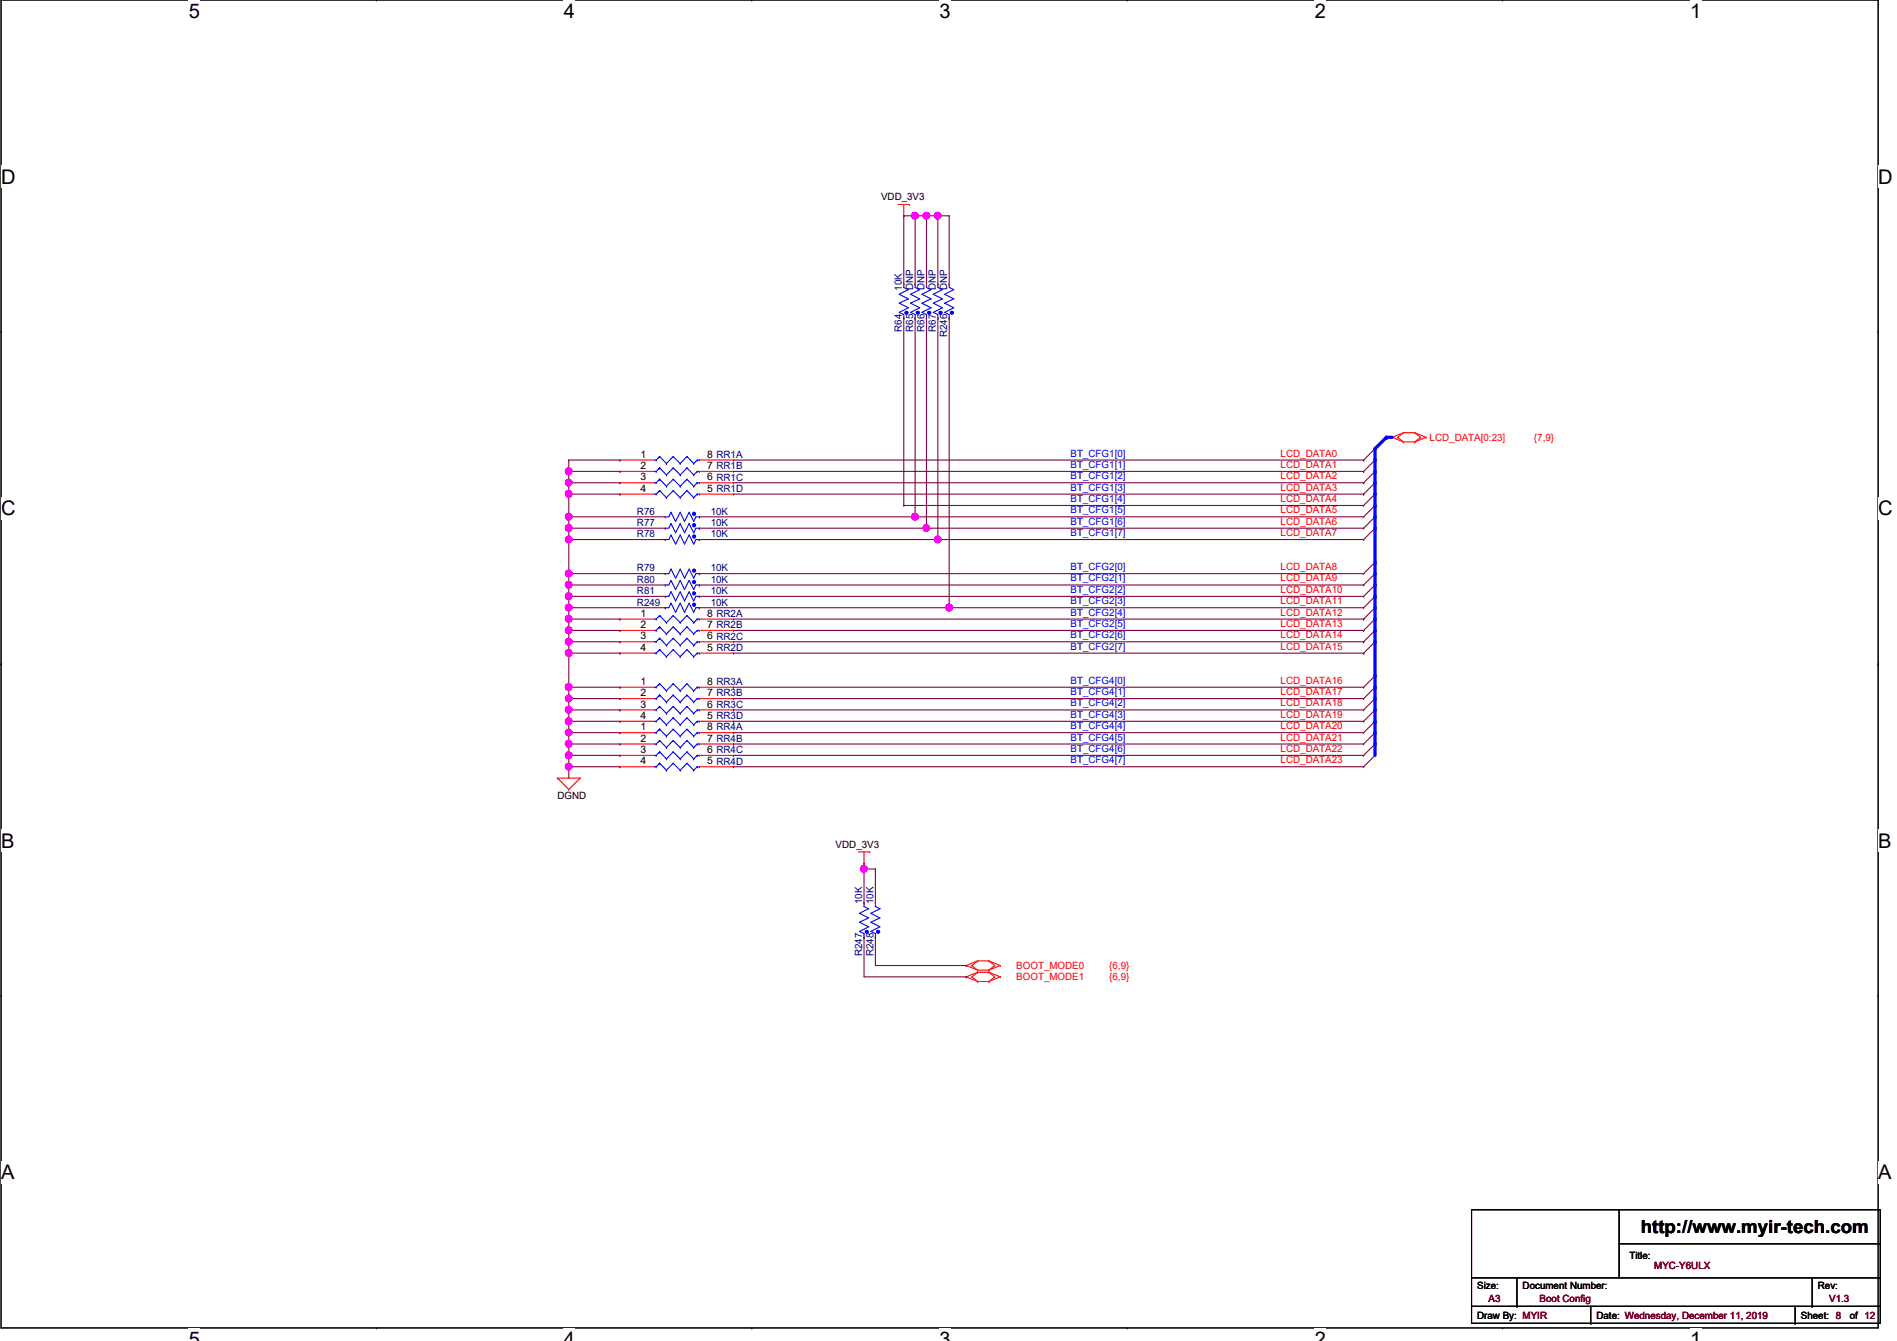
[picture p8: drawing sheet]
<svg xmlns="http://www.w3.org/2000/svg" width="297mm" height="210mm" viewBox="0 0 297 210" stroke-linecap="round" stroke-linejoin="round" font-family="sans-serif">
<path d="M.2 0h293.9v207.9h-293.9z" fill="none" stroke="#000" stroke-width=".17"/>
<g fill="#fff">
<path d="M29.5 0h1.8v3.5h-1.8z"/>
<path d="M29.5 207.9h1.8v2h-1.8z"/>
</g>
<path d="M58.9 0h.1M58.9 207.9h.1" fill="none" stroke="#000" stroke-width=".17"/>
<g fill="#fff">
<path d="M88.3 0h1.7v3.5h-1.7z"/>
<path d="M88.3 207.9h1.7v2h-1.7z"/>
</g>
<path d="M117.7 0h.1M117.7 207.9h.1" fill="none" stroke="#000" stroke-width=".17"/>
<g fill="#fff">
<path d="M147.1 0h1.7v3.5h-1.7z"/>
<path d="M147.1 207.9h1.7v2h-1.7z"/>
</g>
<path d="M176.5 0h.1M176.5 207.9h.1" fill="none" stroke="#000" stroke-width=".17"/>
<g fill="#fff">
<path d="M205.9 0h1.7v3.5h-1.7z"/>
<path d="M205.9 207.9h1.7v2h-1.7z"/>
</g>
<path d="M235.3 0h.1M235.3 207.9h.1" fill="none" stroke="#000" stroke-width=".17"/>
<g fill="#fff">
<path d="M264.7 0h1.7v3.5h-1.7z"/>
<path d="M264.7 207.9h1.7v2h-1.7z"/>
<path d="M.2 26h2.2v3.4h-2.2z"/>
<path d="M294.1 26h2.2v3.4h-2.2z"/>
<path d="M.2 77.9h2.2v3.5h-2.2z"/>
<path d="M294.1 77.9h2.2v3.5h-2.2z"/>
</g>
<path d="M.2 51.9h.1M294.1 51.9h.1" fill="none" stroke="#000" stroke-width=".17"/>
<g fill="#fff">
<path d="M.2 129.9h2v3.4h-2z"/>
<path d="M294.1 129.9h2.1v3.4h-2.1z"/>
</g>
<path d="M.2 103.9h.1M294.1 103.9h.1" fill="none" stroke="#000" stroke-width=".17"/>
<path d="M.2 103.9h.1M294.1 103.9h.1" fill="none" stroke="#000" stroke-width=".16"/>
<g fill="#fff">
<path d="M.2 181.8h2v3.5h-2z"/>
<path d="M294.1 181.8h2.1v3.5h-2.1z"/>
</g>
<g fill="none" stroke="#000" stroke-width=".17">
<path d="M.2 155.9h.1M294.1 155.9h.1M230.4 189.4h64v17.7h-64zM253.5 189.4h.1M253.5 189.4v10.6M253.5 194.7h40.9M294.4 194.7h.1M230.4 204.5h.1M230.4 204.5h64M230.4 200h64M237.5 204.5h.1M237.5 200v4.5"/>
<path d="M249.1 207.1h.1M249.1 204.5v2.6M281.1 207.1h.1M281.1 204.5v2.6M283.8 204.5h.1M283.8 200v4.5M294.4 200h.1"/>
</g>
<g fill="none" stroke="#f00" stroke-width=".17">
<path d="M140.6 32h1.8M141.5 33.8h.1M141.5 32v1.8M142.4 32h.1M97.1 72h.1M97.1 75.6h.1M97.1 72h5.3M97.1 75.6h5.3M109.5 72h5.3M109.5 75.6h5.3M114.8 72h.1M114.8 75.6h.1"/>
<path d="M218 68.5h.1M218 68.5l1.7 .7M218.9 68.5h.1M218.9 68.5l.8 .7M219.7 67.7h.1M219.7 69.2h.1M219.7 69.2h1.8M219.7 67.7h1.8M219.7 67.7l-1.7 .8M219.7 67.7l-.8 .8M221.5 69.2h.1M221.5 67.7h.1"/>
<path d="M221.5 67.7l1.8 .8M221.5 67.7l.9 .8M222.4 68.5h.1M222.4 68.5l-.9 .7M223.3 68.5h.1M223.3 68.5l-1.8 .7M97.1 96.9h.1M97.1 96.9h5.3M109.5 96.9h5.3M114.8 96.9h.1M97.1 102.2h.1M97.1 112.9h.1"/>
<path d="M97.1 102.2h5.3M97.1 112.9h5.3M109.5 102.2h5.3M109.5 112.9h5.3M114.8 102.2h.1M114.8 112.9h.1M87.3 121.8h.1M87.3 121.8h3.5M87.3 121.8l1.8 1.8M89.1 123.6h.1M90.8 121.8h.1M90.8 121.8l-1.7 1.8"/>
<path d="M134.4 133.3h1.8M135.3 135.1h.1M135.3 133.3v1.8M136.2 133.3h.1M151.3 152.9h.1M151.3 151.1h.1M151.3 152.9l1.8 .7M151.3 151.1l1.8 .7M152.2 152.9h.1M152.2 151.1h.1M152.2 152.9l.9 .7M152.2 151.1l.9 .7"/>
<path d="M153.1 152.2h.1M153.1 153.6h.1M153.1 150.4h.1M153.1 151.8h.1M153.1 153.6h1.8M153.1 152.2h1.8M153.1 152.2l-1.8 .7M153.1 152.2l-.9 .7M153.1 151.8h1.8M153.1 150.4h1.8M153.1 150.4l-1.8 .7M153.1 150.4l-.9 .7"/>
<path d="M154.9 153.6h.1M154.9 152.2h.1M154.9 151.8h.1M154.9 150.4h.1M154.9 152.2l1.7 .7M154.9 152.2l.8 .7M154.9 150.4l1.7 .7M154.9 150.4l.8 .7M155.7 152.9h.1M155.7 151.1h.1M155.7 152.9l-.8 .7M155.7 151.1l-.8 .7"/>
<path d="M156.6 152.9h.1M156.6 151.1h.1M156.6 152.9l-1.7 .7M156.6 151.1l-1.7 .7"/>
</g>
<g fill="none" stroke="#7f003f" stroke-width=".17">
<path d="M213.5 72h.1M213.5 73.8h.1M213.5 75.6h.1M213.5 77.3h.1M213.5 79.1h.1M215.3 70.2l-1.8 1.8M215.3 72l-1.8 1.8M215.3 73.8l-1.8 1.8M215.3 75.6l-1.8 1.7M215.3 77.3l-1.8 1.8M215.3 79.1l-1.8 1.8M213.5 80.9h.1"/>
<path d="M213.5 82.7h.1M213.5 84.5h.1M213.5 89.8h.1M213.5 91.6h.1M213.5 93.3h.1M213.5 95.1h.1M213.5 96.9h.1M213.5 98.7h.1M215.3 80.9l-1.8 1.8M215.3 82.7l-1.8 1.8M215.3 88l-1.8 1.8M215.3 89.8l-1.8 1.8"/>
<path d="M215.3 91.6l-1.8 1.7M215.3 93.3l-1.8 1.8M215.3 95.1l-1.8 1.8M215.3 96.9l-1.8 1.8M215.3 98.7l-1.8 1.8M213.5 100.5h.1M213.5 102.2h.1M213.5 107.6h.1M213.5 109.3h.1M213.5 111.1h.1M213.5 112.9h.1M213.5 114.7h.1"/>
<path d="M213.5 116.5h.1M213.5 118.2h.1M215.3 100.5l-1.8 1.7M215.3 105.8l-1.8 1.8M215.3 107.6l-1.8 1.7M215.3 109.3l-1.8 1.8M215.3 111.1l-1.8 1.8M215.3 112.9l-1.8 1.8M215.3 114.7l-1.8 1.8M215.3 116.5l-1.8 1.7M215.3 118.2l-1.8 1.8M213.5 120h.1"/>
</g>
<g fill="none" stroke="#00f" stroke-width=".17">
<path d="M141.5 44.4h.1M141.5 49.8h.1M141.5 44.4v.6l.7 .3-1.4 .8 1.4 .7-1.4 .7 1.4 .7-1.4 .7 .7 .3v.6M102.4 72h.3M102.4 75.6h.3M102.7 72h.1M102.7 75.6h.1M103.3 71.5h.1M103.3 75h.1M103.3 71.5l-.2 .2M103.3 71.5l-.6 .5M103.3 71.5l1 1.1"/>
<path d="M103.3 75l-.2 .2M103.3 75l-.6 .6M103.3 75l1 1.1M104.3 72.6h.1M104.3 76.1h.1M105.4 71.5h.1M105.4 75h.1M105.4 71.5l-1.1 1.1M105.4 71.5l1.1 1.1M105.4 75l-1.1 1.1M105.4 75l1.1 1.1M106.5 72.6h.1"/>
<path d="M106.5 76.1h.1M107.6 71.5h.1M107.6 75h.1M107.6 71.5l-1.1 1.1M107.6 71.5l1 1.1M107.6 75l-1.1 1.1M107.6 75l1 1.1M108.6 72.6h.1M108.6 76.1h.1M109.2 72h.1M109.2 75.6h.1M109.2 72h.3"/>
<path d="M109.2 72l-.6 .6M109.2 75.6h.3M109.2 75.6l-.6 .5M109.5 72h.1M109.5 75.6h.1M102.4 96.9h.3M102.7 96.9h.1M103.3 96.4h.1M103.3 96.4l-.2 .2M103.3 96.4l-.6 .5M103.3 96.4l1 1.1M104.3 97.5h.1"/>
<path d="M105.4 96.4h.1M105.4 96.4l-1.1 1.1M105.4 96.4l1.1 1.1M106.5 97.5h.1M107.6 96.4h.1M107.6 96.4l-1.1 1.1M107.6 96.4l1 1.1M108.6 97.5h.1M109.2 96.9h.1M109.2 96.9h.3M109.2 96.9l-.6 .6M109.5 96.9h.1"/>
<path d="M102.4 102.2h.3M102.4 112.9h.3M102.7 102.2h.1M102.7 112.9h.1M103.3 101.7h.1M103.3 112.4h.1M103.3 101.7l-.2 .2M103.3 101.7l-.6 .5M103.3 101.7l1 1.1M103.3 112.4l-.2 .2M103.3 112.4l-.6 .5M103.3 112.4l1 1.1"/>
<path d="M104.3 102.8h.1M104.3 113.5h.1M105.4 101.7h.1M105.4 112.4h.1M105.4 101.7l-1.1 1.1M105.4 101.7l1.1 1.1M105.4 112.4l-1.1 1.1M105.4 112.4l1.1 1.1M106.5 102.8h.1M106.5 113.5h.1M107.6 101.7h.1M107.6 112.4h.1"/>
<path d="M107.6 101.7l-1.1 1.1M107.6 101.7l1 1.1M107.6 112.4l-1.1 1.1M107.6 112.4l1 1.1M108.6 102.8h.1M108.6 113.5h.1M109.2 102.2h.1M109.2 112.9h.1M109.2 102.2h.3M109.2 102.2l-.6 .6M109.2 112.9h.3M109.2 112.9l-.6 .6"/>
<path d="M109.5 102.2h.1M109.5 112.9h.1"/>
</g>
<circle cx="141.9" cy="48.9" r=".25" fill="#00f"/>
<g fill="none" stroke="#00f" stroke-width=".17">
<path d="M104.2 84.5h.1M104.2 84.5h.5l.4-.8 .7 1.5 .7-1.5 .7 1.5 .7-1.5 .7 1.5 .4-.7h.5M109.5 84.5h.1"/>
<circle cx="141.9" cy="48.9" r=".25"/>
</g>
<path d="M141.5 49.8h.1M141.5 44.4h.1" fill="none" stroke="#f00" stroke-width=".17"/>
<path d="M108.5 83.8l.2-.1 .2 .1-.1 .4h-.1h-.2z" fill-rule="evenodd" fill="#00f"/>
<path d="M104.2 91.6h.1M104.2 91.6h.5l.4-.8 .7 1.5 .7-1.5 .7 1.5 .7-1.5 .7 1.5 .4-.7h.5M108.5 83.8l.2-.1 .2 .1-.1 .4h-.1h-.2zM109.5 91.6h.1" fill="none" stroke="#00f" stroke-width=".17"/>
<path d="M104.2 84.5h.1M109.5 84.5h.1" fill="none" stroke="#f00" stroke-width=".17"/>
<path d="M108.5 90.9l.2-.1 .2 .2-.1 .3-.1 .1-.2-.1z" fill-rule="evenodd" fill="#00f"/>
<path d="M143.3 44.4h.1M143.3 49.8h.1M143.3 44.4v.6l.7 .3-1.4 .8 1.4 .7-1.4 .7 1.4 .7-1.4 .7 .7 .3v.6M108.5 90.9l.2-.1 .2 .2-.1 .3-.1 .1-.2-.1z" fill="none" stroke="#00f" stroke-width=".17"/>
<path d="M104.2 91.6h.1M109.5 91.6h.1" fill="none" stroke="#f00" stroke-width=".17"/>
<circle cx="143.7" cy="48.9" r=".25" fill="#00f"/>
<g fill="none" stroke="#00f" stroke-width=".17">
<path d="M104.2 80.9h.1M104.2 80.9h.5l.4-.7 .7 1.4 .7-1.4 .7 1.4 .7-1.4 .7 1.4 .4-.7h.5M109.5 80.9h.1"/>
<circle cx="143.7" cy="48.9" r=".25"/>
</g>
<path d="M143.3 49.8h.1M143.3 44.4h.1" fill="none" stroke="#f00" stroke-width=".17"/>
<path d="M108.5 80.2h.2l.2 .1-.1 .3-.1 .1-.2-.1z" fill-rule="evenodd" fill="#00f"/>
<g fill="none" stroke="#00f" stroke-width=".17">
<path d="M104.2 95.1h.1M104.2 95.1h.5l.4-.7 .7 1.4 .7-1.4 .7 1.4 .7-1.4 .7 1.4 .4-.7h.5M108.5 80.2h.2l.2 .1-.1 .3-.1 .1-.2-.1zM109.5 95.1h.1M102.4 114.7h.3M102.7 114.7h.1M103.3 114.1h.1M103.3 114.1l-.2 .2M103.3 114.1l-.6 .6M103.3 114.1l1 1.1M104.3 115.2h.1M105.4 114.1h.1"/>
<path d="M105.4 114.1l-1.1 1.1M105.4 114.1l1.1 1.1M106.5 115.2h.1M107.6 114.1h.1M107.6 114.1l-1.1 1.1M107.6 114.1l1 1.1M108.6 115.2h.1M109.2 114.7h.1M109.2 114.7h.3M109.2 114.7l-.6 .5M109.5 114.7h.1"/>
</g>
<path d="M104.2 80.9h.1M109.5 80.9h.1M97.1 114.7h.1M97.1 114.7h5.3M109.5 114.7h5.3M114.8 114.7h.1" fill="none" stroke="#f00" stroke-width=".17"/>
<path d="M108.5 94.5l.2-.1 .2 .1-.1 .3-.1 .1-.2-.1z" fill-rule="evenodd" fill="#00f"/>
<g fill="none" stroke="#00f" stroke-width=".17">
<path d="M148.6 44.4h.1M148.6 49.8h.1M148.6 44.4v.6l.7 .3-1.4 .8 1.4 .7-1.4 .7 1.4 .7-1.4 .7 .7 .3v.6M102.4 73.8h.3M102.7 73.8h.1M103.3 73.2h.1M103.3 73.2l-.2 .2M103.3 73.2l-.6 .6M103.3 73.2l1 1.1M104.3 74.3h.1M105.4 73.2h.1M105.4 73.2l-1.1 1.1"/>
<path d="M105.4 73.2l1.1 1.1M106.5 74.3h.1M107.6 73.2h.1M107.6 73.2l-1.1 1.1M107.6 73.2l1 1.1M108.6 74.3h.1M109.2 73.8h.1M109.2 73.8h.3M109.2 73.8l-.6 .5M109.5 73.8h.1M102.4 98.7h.3M102.7 98.7h.1"/>
<path d="M103.3 98.1h.1M103.3 98.1l-.2 .2M103.3 98.1l-.6 .6M103.3 98.1l1 1.1M104.3 99.2h.1M105.4 98.1h.1M105.4 98.1l-1.1 1.1M105.4 98.1l1.1 1.1M106.5 99.2h.1M107.6 98.1h.1M107.6 98.1l-1.1 1.1M107.6 98.1l1 1.1"/>
<path d="M108.5 94.5l.2-.1 .2 .1-.1 .3-.1 .1-.2-.1zM108.6 99.2h.1M109.2 98.7h.1M109.2 98.7h.3M109.2 98.7l-.6 .5M109.5 98.7h.1M102.4 118.2h.3M102.7 118.2h.1M103.3 117.7h.1M103.3 117.7l-.2 .2M103.3 117.7l-.6 .5M103.3 117.7l1 1.1"/>
<path d="M104.3 118.8h.1M105.4 117.7h.1M105.4 117.7l-1.1 1.1M105.4 117.7l1.1 1.1M106.5 118.8h.1M107.6 117.7h.1M107.6 117.7l-1.1 1.1M107.6 117.7l1 1.1M108.6 118.8h.1M109.2 118.2h.1M109.2 118.2h.3M109.2 118.2l-.6 .6"/>
<path d="M109.5 118.2h.1"/>
</g>
<g fill="none" stroke="#f00" stroke-width=".17">
<path d="M97.1 73.8h.1M97.1 73.8h5.3M109.5 73.8h5.3M114.8 73.8h.1M97.1 98.7h.1M97.1 98.7h5.3M104.2 95.1h.1M109.5 95.1h.1M109.5 98.7h5.3M114.8 98.7h.1M97.1 118.2h.1M97.1 118.2h5.3"/>
<path d="M109.5 118.2h5.3M114.8 118.2h.1"/>
</g>
<circle cx="149.1" cy="48.9" r=".25" fill="#00f"/>
<g fill="none" stroke="#00f" stroke-width=".17">
<path d="M102.4 77.3h.3M102.7 77.3h.1M103.3 76.8h.1M103.3 76.8l-.2 .2M103.3 76.8l-.6 .5M103.3 76.8l1 1.1M104.3 77.9h.1M105.4 76.8h.1M105.4 76.8l-1.1 1.1M105.4 76.8l1.1 1.1M106.5 77.9h.1M107.6 76.8h.1"/>
<path d="M107.6 76.8l-1.1 1.1M107.6 76.8l1 1.1M108.6 77.9h.1M109.2 77.3h.1M109.2 77.3h.3M109.2 77.3l-.6 .6M109.5 77.3h.1M102.4 107.6h.3M102.4 111.1h.3M102.7 107.6h.1M102.7 111.1h.1M103.3 107h.1"/>
<path d="M103.3 110.6h.1M103.3 107l-.2 .2M103.3 107l-.6 .6M103.3 107l1 1.1M103.3 110.6l-.2 .2M103.3 110.6l-.6 .5M103.3 110.6l1 1.1M104.3 108.1h.1M104.3 111.7h.1M105.4 107h.1M105.4 110.6h.1M105.4 107l-1.1 1.1"/>
<path d="M105.4 107l1.1 1.1M105.4 110.6l-1.1 1.1M105.4 110.6l1.1 1.1M106.5 108.1h.1M106.5 111.7h.1M107.6 107h.1M107.6 110.6h.1M107.6 107l-1.1 1.1M107.6 107l1 1.1M107.6 110.6l-1.1 1.1M107.6 110.6l1 1.1M108.6 108.1h.1"/>
<path d="M108.6 111.7h.1M109.2 107.6h.1M109.2 111.1h.1M109.2 107.6h.3M109.2 107.6l-.6 .5M109.2 111.1h.3M109.2 111.1l-.6 .6M109.5 107.6h.1M109.5 111.1h.1M135.3 141.4h.1M135.3 146.7h.1M135.3 141.4v.5l.7 .3-1.4 .8 1.4 .7-1.4 .7 1.4 .7-1.4 .7 .7 .3v.6"/>
<circle cx="149.1" cy="48.9" r=".25"/>
</g>
<g fill="none" stroke="#f00" stroke-width=".17">
<path d="M148.6 49.8h.1M148.6 44.4h.1M97.1 77.3h.1M97.1 77.3h5.3M109.5 77.3h5.3M114.8 77.3h.1M97.1 107.6h.1M97.1 111.1h.1M97.1 107.6h5.3M97.1 111.1h5.3M109.5 107.6h5.3M109.5 111.1h5.3"/>
<path d="M114.8 107.6h.1M114.8 111.1h.1"/>
</g>
<circle cx="135.7" cy="145.8" r=".25" fill="#00f"/>
<g fill="none" stroke="#00f" stroke-width=".17">
<path d="M104.2 89.8h.1M104.2 89.8h.5l.4-.7 .7 1.4 .7-1.4 .7 1.4 .7-1.4 .7 1.4 .4-.7h.5M109.5 89.8h.1"/>
<circle cx="135.7" cy="145.8" r=".25"/>
</g>
<path d="M135.3 146.7h.1M135.3 141.4h.1" fill="none" stroke="#f00" stroke-width=".17"/>
<path d="M108.5 89.1h.2l.2 .1-.1 .3-.1 .1-.2-.1z" fill-rule="evenodd" fill="#00f"/>
<path d="M108.5 89.1h.2l.2 .1-.1 .3-.1 .1-.2-.1zM137.1 141.4h.1M137.1 146.7h.1M137.1 141.4v.5l.7 .3-1.4 .8 1.4 .7-1.4 .7 1.4 .7-1.4 .7 .7 .3v.6" fill="none" stroke="#00f" stroke-width=".17"/>
<path d="M104.2 89.8h.1M109.5 89.8h.1" fill="none" stroke="#f00" stroke-width=".17"/>
<circle cx="137.5" cy="145.8" r=".25" fill="#00f"/>
<g fill="none" stroke="#00f" stroke-width=".17">
<path d="M104.2 93.3h.1M104.2 93.3h.5l.4-.7 .7 1.5 .7-1.5 .7 1.5 .7-1.5 .7 1.5 .4-.8h.5M109.5 93.3h.1M102.4 116.5h.3M102.7 116.5h.1M103.3 115.9h.1M103.3 115.9l-.2 .2M103.3 115.9l-.6 .6M103.3 115.9l1 1.1M104.3 117h.1M105.4 115.9h.1M105.4 115.9l-1.1 1.1"/>
<path d="M105.4 115.9l1.1 1.1M106.5 117h.1M107.6 115.9h.1M107.6 115.9l-1.1 1.1M107.6 115.9l1 1.1M108.6 117h.1M109.2 116.5h.1M109.2 116.5h.3M109.2 116.5l-.6 .5M109.5 116.5h.1"/>
<circle cx="137.5" cy="145.8" r=".25"/>
</g>
<path d="M97.1 116.5h.1M97.1 116.5h5.3M109.5 116.5h5.3M114.8 116.5h.1M137.1 146.7h.1M137.1 141.4h.1" fill="none" stroke="#f00" stroke-width=".17"/>
<path d="M108.5 92.7l.2-.1 .2 .1-.1 .4h-.1h-.2z" fill-rule="evenodd" fill="#00f"/>
<path d="M145.1 44.4h.1M145.1 49.8h.1M145.1 44.4v.6l.7 .3-1.4 .8 1.4 .7-1.4 .7 1.4 .7-1.4 .7 .7 .3v.6M108.5 92.7l.2-.1 .2 .1-.1 .4h-.1h-.2z" fill="none" stroke="#00f" stroke-width=".17"/>
<path d="M104.2 93.3h.1M109.5 93.3h.1" fill="none" stroke="#f00" stroke-width=".17"/>
<circle cx="145.5" cy="48.9" r=".25" fill="#00f"/>
<g fill="none" stroke="#00f" stroke-width=".17">
<path d="M104.2 82.7h.1M104.2 82.7h.5l.4-.7 .7 1.4 .7-1.4 .7 1.4 .7-1.4 .7 1.4 .4-.7h.5M109.5 82.7h.1"/>
<circle cx="145.5" cy="48.9" r=".25"/>
</g>
<path d="M145.1 49.8h.1M145.1 44.4h.1" fill="none" stroke="#f00" stroke-width=".17"/>
<path d="M108.5 82h.2l.2 .1-.1 .3-.1 .1-.2-.1z" fill-rule="evenodd" fill="#00f"/>
<g fill="none" stroke="#00f" stroke-width=".17">
<path d="M146.9 44.4h.1M146.9 49.8h.1M146.9 44.4v.6l.7 .3-1.5 .8 1.5 .7-1.5 .7 1.5 .7-1.5 .7 .8 .3v.6M103.3 99.9h.1M103.3 99.9l-.2 .2M103.3 99.9l-.6 .6M103.3 99.9l1 1.1M105.4 99.9h.1M105.4 99.9l-1.1 1.1M105.4 99.9l1.1 1.1M107.6 99.9h.1M107.6 99.9l-1.1 1.1"/>
<path d="M107.6 99.9l1 1.1M108.5 82h.2l.2 .1-.1 .3-.1 .1-.2-.1zM102.4 100.5h.3M102.7 100.5h.1M104.3 101h.1M106.5 101h.1M108.6 101h.1M109.2 100.5h.1M109.2 100.5h.3M109.2 100.5l-.6 .5M109.5 100.5h.1"/>
</g>
<path d="M104.2 82.7h.1M109.5 82.7h.1M97.1 100.5h.1M97.1 100.5h5.3M109.5 100.5h5.3M114.8 100.5h.1" fill="none" stroke="#f00" stroke-width=".17"/>
<circle cx="147.3" cy="48.9" r=".25" fill="#00f"/>
<g fill="none" stroke="#00f" stroke-width=".17">
<path d="M102.4 109.3h.3M102.7 109.3h.1M103.3 108.8h.1M103.3 119.5h.1M103.3 108.8l-.2 .2M103.3 108.8l-.6 .5M103.3 108.8l1 1.1M103.3 119.5l-.2 .2M103.3 119.5l-.6 .5M103.3 119.5l1 1.1M104.3 109.9h.1M105.4 108.8h.1"/>
<path d="M105.4 119.5h.1M105.4 108.8l-1.1 1.1M105.4 108.8l1.1 1.1M105.4 119.5l-1.1 1.1M105.4 119.5l1.1 1.1M106.5 109.9h.1M107.6 108.8h.1M107.6 119.5h.1M107.6 108.8l-1.1 1.1M107.6 108.8l1 1.1M107.6 119.5l-1.1 1.1M107.6 119.5l1 1.1"/>
<path d="M108.6 109.9h.1M109.2 109.3h.1M109.2 109.3h.3M109.2 109.3l-.6 .6M109.5 109.3h.1M102.4 120h.3M102.7 120h.1M104.3 120.6h.1M106.5 120.6h.1M108.6 120.6h.1M109.2 120h.1M109.2 120h.3"/>
<path d="M109.2 120l-.6 .6M109.5 120h.1"/>
<circle cx="147.3" cy="48.9" r=".25"/>
</g>
<path d="M146.9 49.8h.1M146.9 44.4h.1M97.1 109.3h.1M97.1 109.3h5.3M109.5 109.3h5.3M114.8 109.3h.1M97.1 120h.1M97.1 120h5.3M109.5 120h5.3M114.8 120h.1" fill="none" stroke="#f00" stroke-width=".17"/>
<g fill="none" stroke="#7f003f" stroke-width=".17">
<path d="M89.1 72h.1M89.1 72v1.8h8M97.1 73.8h.1M109.5 82.7h.1M109.5 93.3h.1M109.5 91.6h.1M109.5 89.8h.1M109.5 84.5h.1M109.5 82.7h35.6M109.5 93.3h104M109.5 91.6h104M109.5 89.8h104"/>
<path d="M109.5 84.5h37.4"/>
</g>
<circle cx="89" cy="73.8" r=".54" fill="#f0f"/>
<circle cx="89" cy="73.8" r=".54" fill="none" stroke="#f0f" stroke-width=".17"/>
<path d="M89.1 80.9h.1M89.1 82.7h.1M89.1 80.9v1.8M89.1 82.7h15.1" fill="none" stroke="#7f003f" stroke-width=".17"/>
<circle cx="89" cy="82.7" r=".54" fill="#f0f"/>
<circle cx="89" cy="82.7" r=".54" fill="none" stroke="#f0f" stroke-width=".17"/>
<path d="M89.1 75.6h.1M89.1 73.8h.1M89.1 73.8v3.5h8M89.1 75.6h8M97.1 77.3h.1M97.1 75.6h.1" fill="none" stroke="#7f003f" stroke-width=".17"/>
<circle cx="89" cy="75.5" r=".54" fill="#f0f"/>
<circle cx="89" cy="75.5" r=".54" fill="none" stroke="#f0f" stroke-width=".17"/>
<path d="M89.1 77.3v3.6M89.1 80.9h.1" fill="none" stroke="#7f003f" stroke-width=".17"/>
<circle cx="89" cy="77.3" r=".54" fill="#f0f"/>
<circle cx="89" cy="77.3" r=".54" fill="none" stroke="#f0f" stroke-width=".17"/>
<circle cx="89" cy="80.9" r=".54" fill="#f0f"/>
<circle cx="89" cy="80.9" r=".54" fill="none" stroke="#f0f" stroke-width=".17"/>
<path d="M89.1 80.9h.1M89.1 80.9h15.1M89.1 102.2h.1M89.1 102.2v5.4" fill="none" stroke="#7f003f" stroke-width=".17"/>
<circle cx="89" cy="107.5" r=".54" fill="#f0f"/>
<circle cx="89" cy="107.5" r=".54" fill="none" stroke="#f0f" stroke-width=".17"/>
<circle cx="89" cy="102.2" r=".54" fill="#f0f"/>
<circle cx="89" cy="102.2" r=".54" fill="none" stroke="#f0f" stroke-width=".17"/>
<path d="M89.1 91.6h.1M89.1 93.3h.1M89.1 91.6v1.7M89.1 93.3h15.1" fill="none" stroke="#7f003f" stroke-width=".17"/>
<circle cx="89" cy="93.3" r=".54" fill="#f0f"/>
<circle cx="89" cy="93.3" r=".54" fill="none" stroke="#f0f" stroke-width=".17"/>
<path d="M89.1 89.8h.1M89.1 91.6h.1M89.1 89.8v1.8M89.1 91.6h15.1" fill="none" stroke="#7f003f" stroke-width=".17"/>
<circle cx="89" cy="91.5" r=".54" fill="#f0f"/>
<circle cx="89" cy="91.5" r=".54" fill="none" stroke="#f0f" stroke-width=".17"/>
<path d="M89.1 98.7h.1M89.1 98.7v1.8h8M97.1 100.5h.1" fill="none" stroke="#7f003f" stroke-width=".17"/>
<circle cx="89" cy="100.4" r=".54" fill="#f0f"/>
<circle cx="89" cy="100.4" r=".54" fill="none" stroke="#f0f" stroke-width=".17"/>
<path d="M89.1 96.9h.1M89.1 96.9v1.8h8M97.1 98.7h.1" fill="none" stroke="#7f003f" stroke-width=".17"/>
<circle cx="89" cy="98.7" r=".54" fill="#f0f"/>
<circle cx="89" cy="98.7" r=".54" fill="none" stroke="#f0f" stroke-width=".17"/>
<path d="M89.1 95.1h.1M89.1 95.1v1.8h8M97.1 96.9h.1" fill="none" stroke="#7f003f" stroke-width=".17"/>
<circle cx="89" cy="96.9" r=".54" fill="#f0f"/>
<circle cx="89" cy="96.9" r=".54" fill="none" stroke="#f0f" stroke-width=".17"/>
<path d="M89.1 93.3h.1M89.1 93.3v1.8h15.1M104.2 95.1h.1" fill="none" stroke="#7f003f" stroke-width=".17"/>
<circle cx="89" cy="95.1" r=".54" fill="#f0f"/>
<circle cx="89" cy="95.1" r=".54" fill="none" stroke="#f0f" stroke-width=".17"/>
<path d="M89.1 84.5h.1M89.1 84.5v5.3M89.1 84.5h15.1" fill="none" stroke="#7f003f" stroke-width=".17"/>
<circle cx="89" cy="84.4" r=".54" fill="#f0f"/>
<circle cx="89" cy="84.4" r=".54" fill="none" stroke="#f0f" stroke-width=".17"/>
<path d="M141.5 33.8h.1M141.5 33.8v10.6M89.1 89.8h.1M89.1 89.8h15.1M89.1 100.5h.1M89.1 100.5v1.7" fill="none" stroke="#7f003f" stroke-width=".17"/>
<circle cx="89" cy="89.8" r=".54" fill="#f0f"/>
<circle cx="89" cy="89.8" r=".54" fill="none" stroke="#f0f" stroke-width=".17"/>
<g fill="none" stroke="#7f003f" stroke-width=".17">
<path d="M141.5 49.8h.1M141.5 49.8v29.3M89.1 72h8M97.1 72h.1M141.5 79.1h.1M141.5 79.1h72M89.1 82.7h.1M89.1 82.7v1.8M109.5 80.9h.1M109.5 80.9h33.8M89.1 102.2h8M89.1 118.2h8"/>
<path d="M89.1 116.5h8M89.1 114.7h8M97.1 102.2h.1M97.1 118.2h.1M97.1 116.5h.1M97.1 114.7h.1"/>
</g>
<circle cx="89" cy="114.7" r=".54" fill="#f0f"/>
<circle cx="89" cy="114.7" r=".54" fill="none" stroke="#f0f" stroke-width=".17"/>
<path d="M89.1 112.9h8M97.1 112.9h.1" fill="none" stroke="#7f003f" stroke-width=".17"/>
<circle cx="89" cy="112.9" r=".54" fill="#f0f"/>
<circle cx="89" cy="112.9" r=".54" fill="none" stroke="#f0f" stroke-width=".17"/>
<path d="M89.1 111.1h8M97.1 111.1h.1" fill="none" stroke="#7f003f" stroke-width=".17"/>
<circle cx="89" cy="111.1" r=".54" fill="#f0f"/>
<circle cx="89" cy="111.1" r=".54" fill="none" stroke="#f0f" stroke-width=".17"/>
<path d="M89.1 109.3h8M97.1 109.3h.1" fill="none" stroke="#7f003f" stroke-width=".17"/>
<circle cx="89" cy="109.3" r=".54" fill="#f0f"/>
<circle cx="89" cy="109.3" r=".54" fill="none" stroke="#f0f" stroke-width=".17"/>
<path d="M89.1 120h8M97.1 120h.1" fill="none" stroke="#7f003f" stroke-width=".17"/>
<circle cx="89" cy="120" r=".54" fill="#f0f"/>
<circle cx="89" cy="120" r=".54" fill="none" stroke="#f0f" stroke-width=".17"/>
<path d="M89.1 118.2h.1M89.1 116.5h.1M89.1 107.6h8M89.1 116.5v5.3M97.1 107.6h.1M89.1 120h.1" fill="none" stroke="#7f003f" stroke-width=".17"/>
<circle cx="89" cy="118.2" r=".54" fill="#f0f"/>
<circle cx="89" cy="118.2" r=".54" fill="none" stroke="#f0f" stroke-width=".17"/>
<circle cx="89" cy="116.4" r=".54" fill="#f0f"/>
<circle cx="89" cy="116.4" r=".54" fill="none" stroke="#f0f" stroke-width=".17"/>
<path d="M89.1 114.7h.1M89.1 112.9h.1M89.1 111.1h.1M89.1 109.3h.1M89.1 107.6h.1M89.1 107.6v8.9" fill="none" stroke="#7f003f" stroke-width=".17"/>
<path d="M215.3 70.2v1.8" fill="none" stroke="#00f" stroke-width=".51"/>
<circle cx="215.3" cy="70.2" r=".25" fill="#00f"/>
<path d="M215.3 72v1.8" fill="none" stroke="#00f" stroke-width=".51"/>
<circle cx="215.3" cy="72" r=".25" fill="#00f"/>
<path d="M215.3 73.8v1.8" fill="none" stroke="#00f" stroke-width=".51"/>
<circle cx="215.3" cy="73.8" r=".25" fill="#00f"/>
<path d="M215.3 75.6v1.7" fill="none" stroke="#00f" stroke-width=".51"/>
<circle cx="215.3" cy="75.6" r=".25" fill="#00f"/>
<path d="M215.3 77.3v1.8" fill="none" stroke="#00f" stroke-width=".51"/>
<circle cx="215.3" cy="77.3" r=".25" fill="#00f"/>
<path d="M215.3 79.1v1.8" fill="none" stroke="#00f" stroke-width=".51"/>
<circle cx="215.3" cy="79.1" r=".25" fill="#00f"/>
<path d="M215.3 80.9v1.8" fill="none" stroke="#00f" stroke-width=".51"/>
<circle cx="215.3" cy="80.9" r=".25" fill="#00f"/>
<path d="M215.3 82.7v5.3" fill="none" stroke="#00f" stroke-width=".51"/>
<circle cx="215.3" cy="82.7" r=".25" fill="#00f"/>
<path d="M215.3 88v1.8" fill="none" stroke="#00f" stroke-width=".51"/>
<circle cx="215.3" cy="88" r=".25" fill="#00f"/>
<path d="M215.3 89.8v1.8" fill="none" stroke="#00f" stroke-width=".51"/>
<circle cx="215.3" cy="89.8" r=".25" fill="#00f"/>
<path d="M215.3 91.6v1.7" fill="none" stroke="#00f" stroke-width=".51"/>
<circle cx="215.3" cy="91.6" r=".25" fill="#00f"/>
<path d="M215.3 93.3v1.8" fill="none" stroke="#00f" stroke-width=".51"/>
<circle cx="215.3" cy="93.3" r=".25" fill="#00f"/>
<path d="M215.3 95.1v1.8" fill="none" stroke="#00f" stroke-width=".51"/>
<circle cx="215.3" cy="95.1" r=".25" fill="#00f"/>
<path d="M215.3 96.9v1.8" fill="none" stroke="#00f" stroke-width=".51"/>
<circle cx="215.3" cy="96.9" r=".25" fill="#00f"/>
<path d="M215.3 98.7v1.8" fill="none" stroke="#00f" stroke-width=".51"/>
<circle cx="215.3" cy="98.7" r=".25" fill="#00f"/>
<path d="M215.3 100.5v5.3" fill="none" stroke="#00f" stroke-width=".51"/>
<circle cx="215.3" cy="100.5" r=".25" fill="#00f"/>
<path d="M215.3 105.8v1.8" fill="none" stroke="#00f" stroke-width=".51"/>
<circle cx="215.3" cy="105.8" r=".25" fill="#00f"/>
<path d="M215.3 107.6v1.7" fill="none" stroke="#00f" stroke-width=".51"/>
<circle cx="215.3" cy="107.6" r=".25" fill="#00f"/>
<path d="M215.3 109.3v1.8" fill="none" stroke="#00f" stroke-width=".51"/>
<circle cx="215.3" cy="109.3" r=".25" fill="#00f"/>
<path d="M215.3 111.1v1.8" fill="none" stroke="#00f" stroke-width=".51"/>
<circle cx="215.3" cy="111.1" r=".25" fill="#00f"/>
<path d="M215.3 112.9v1.8" fill="none" stroke="#00f" stroke-width=".51"/>
<circle cx="215.3" cy="112.9" r=".25" fill="#00f"/>
<path d="M215.3 114.7v1.8" fill="none" stroke="#00f" stroke-width=".51"/>
<circle cx="215.3" cy="114.7" r=".25" fill="#00f"/>
<path d="M215.3 116.5v1.7" fill="none" stroke="#00f" stroke-width=".51"/>
<circle cx="215.3" cy="116.5" r=".25" fill="#00f"/>
<path d="M217.1 68.5l-1.8 1.7" fill="none" stroke="#00f" stroke-width=".51"/>
<circle cx="217.1" cy="68.5" r=".25" fill="#00f"/>
<path d="M217.1 68.5h.9" fill="none" stroke="#00f" stroke-width=".51"/>
<circle cx="217.1" cy="68.5" r=".25" fill="#00f"/>
<path d="M141.5 33.8h.1M141.5 33.8h1.8M145.1 33.8h.1M145.1 33.8v10.6M146.9 33.8h.1M146.9 33.8v10.6" fill="none" stroke="#7f003f" stroke-width=".17"/>
<circle cx="145" cy="33.8" r=".54" fill="#f0f"/>
<circle cx="145" cy="33.8" r=".54" fill="none" stroke="#f0f" stroke-width=".17"/>
<path d="M143.3 33.8h.1M143.3 33.8v10.6M145.1 33.8h.1M145.1 33.8h1.8" fill="none" stroke="#7f003f" stroke-width=".17"/>
<circle cx="143.3" cy="33.8" r=".54" fill="#f0f"/>
<circle cx="143.3" cy="33.8" r=".54" fill="none" stroke="#f0f" stroke-width=".17"/>
<path d="M143.3 33.8h.1M143.3 33.8h1.8M143.3 49.8h.1M143.3 49.8v31.1M143.3 80.9h.1M143.3 80.9h70.2" fill="none" stroke="#7f003f" stroke-width=".17"/>
<circle cx="143.3" cy="80.9" r=".54" fill="#f0f"/>
<circle cx="143.3" cy="80.9" r=".54" fill="none" stroke="#f0f" stroke-width=".17"/>
<path d="M145.1 49.8h.1M145.1 49.8v32.9M145.1 82.7h.1M145.1 82.7h68.4" fill="none" stroke="#7f003f" stroke-width=".17"/>
<circle cx="145" cy="82.7" r=".54" fill="#f0f"/>
<circle cx="145" cy="82.7" r=".54" fill="none" stroke="#f0f" stroke-width=".17"/>
<path d="M146.9 49.8h.1M146.9 49.8v34.7M146.9 84.5h.1M146.9 84.5h66.6" fill="none" stroke="#7f003f" stroke-width=".17"/>
<circle cx="146.8" cy="84.4" r=".54" fill="#f0f"/>
<circle cx="146.8" cy="84.4" r=".54" fill="none" stroke="#f0f" stroke-width=".17"/>
<path d="M146.9 33.8h.1M146.9 33.8h1.7M148.6 33.8h.1M148.6 33.8v10.6" fill="none" stroke="#7f003f" stroke-width=".17"/>
<circle cx="146.8" cy="33.8" r=".54" fill="#f0f"/>
<circle cx="146.8" cy="33.8" r=".54" fill="none" stroke="#f0f" stroke-width=".17"/>
<path d="M148.6 49.8h.1M148.6 49.8v45.3M148.6 95.1h.1M148.6 95.1h64.9M135.3 135.1h.1M135.3 135.1v.9M135.3 152.9h16M151.3 152.9h.1" fill="none" stroke="#7f003f" stroke-width=".17"/>
<circle cx="135.3" cy="136" r=".54" fill="#f0f"/>
<circle cx="135.3" cy="136" r=".54" fill="none" stroke="#f0f" stroke-width=".17"/>
<g fill="none" stroke="#7f003f" stroke-width=".17">
<path d="M114.8 72h98.7M114.8 75.6h98.7M114.8 77.3h98.7M114.8 73.8h98.7M213.5 72h.1M213.5 75.6h.1M213.5 77.3h.1M213.5 73.8h.1M109.5 95.1h.1M109.5 95.1h39.1M135.3 136h.1M135.3 136h1.8"/>
<path d="M135.3 136v5.4M137.1 136h.1M137.1 136v5.4M135.3 146.7h.1M135.3 146.7v6.2M137.1 146.7h.1M137.1 146.7v4.4h14.2M151.3 151.1h.1"/>
</g>
<circle cx="148.6" cy="95.1" r=".54" fill="#f0f"/>
<circle cx="148.6" cy="95.1" r=".54" fill="none" stroke="#f0f" stroke-width=".17"/>
<g fill="none" stroke="#7f003f" stroke-width=".17">
<path d="M114.8 96.9h98.7M114.8 98.7h98.7M213.5 96.9h.1M213.5 98.7h.1M114.8 107.6h.1M114.8 109.3h.1M114.8 111.1h.1M114.8 112.9h.1M114.8 114.7h.1M114.8 116.5h.1M114.8 118.2h.1M114.8 100.5h98.7"/>
<path d="M114.8 102.2h98.7M114.8 107.6h98.7M114.8 109.3h98.7M114.8 111.1h98.7M114.8 112.9h98.7M114.8 114.7h98.7M114.8 116.5h98.7M114.8 118.2h98.7M213.5 100.5h.1M213.5 102.2h.1M114.8 120h.1M114.8 120h98.7"/>
</g>
<circle cx="89" cy="73.8" r=".54" fill="#f0f"/>
<circle cx="89" cy="73.8" r=".54" fill="none" stroke="#f0f" stroke-width=".17"/>
<circle cx="89" cy="82.7" r=".54" fill="#f0f"/>
<circle cx="89" cy="82.7" r=".54" fill="none" stroke="#f0f" stroke-width=".17"/>
<circle cx="89" cy="75.5" r=".54" fill="#f0f"/>
<circle cx="89" cy="75.5" r=".54" fill="none" stroke="#f0f" stroke-width=".17"/>
<circle cx="89" cy="77.3" r=".54" fill="#f0f"/>
<circle cx="89" cy="77.3" r=".54" fill="none" stroke="#f0f" stroke-width=".17"/>
<circle cx="89" cy="80.9" r=".54" fill="#f0f"/>
<circle cx="89" cy="80.9" r=".54" fill="none" stroke="#f0f" stroke-width=".17"/>
<circle cx="89" cy="107.5" r=".54" fill="#f0f"/>
<circle cx="89" cy="107.5" r=".54" fill="none" stroke="#f0f" stroke-width=".17"/>
<circle cx="89" cy="102.2" r=".54" fill="#f0f"/>
<circle cx="89" cy="102.2" r=".54" fill="none" stroke="#f0f" stroke-width=".17"/>
<circle cx="89" cy="93.3" r=".54" fill="#f0f"/>
<circle cx="89" cy="93.3" r=".54" fill="none" stroke="#f0f" stroke-width=".17"/>
<circle cx="89" cy="91.5" r=".54" fill="#f0f"/>
<circle cx="89" cy="91.5" r=".54" fill="none" stroke="#f0f" stroke-width=".17"/>
<circle cx="89" cy="100.4" r=".54" fill="#f0f"/>
<circle cx="89" cy="100.4" r=".54" fill="none" stroke="#f0f" stroke-width=".17"/>
<circle cx="89" cy="98.7" r=".54" fill="#f0f"/>
<circle cx="89" cy="98.7" r=".54" fill="none" stroke="#f0f" stroke-width=".17"/>
<circle cx="89" cy="96.9" r=".54" fill="#f0f"/>
<circle cx="89" cy="96.9" r=".54" fill="none" stroke="#f0f" stroke-width=".17"/>
<circle cx="89" cy="95.1" r=".54" fill="#f0f"/>
<circle cx="89" cy="95.1" r=".54" fill="none" stroke="#f0f" stroke-width=".17"/>
<circle cx="89" cy="84.4" r=".54" fill="#f0f"/>
<circle cx="89" cy="84.4" r=".54" fill="none" stroke="#f0f" stroke-width=".17"/>
<circle cx="89" cy="89.8" r=".54" fill="#f0f"/>
<circle cx="89" cy="89.8" r=".54" fill="none" stroke="#f0f" stroke-width=".17"/>
<circle cx="89" cy="114.7" r=".54" fill="#f0f"/>
<circle cx="89" cy="114.7" r=".54" fill="none" stroke="#f0f" stroke-width=".17"/>
<circle cx="89" cy="112.9" r=".54" fill="#f0f"/>
<circle cx="89" cy="112.9" r=".54" fill="none" stroke="#f0f" stroke-width=".17"/>
<circle cx="89" cy="111.1" r=".54" fill="#f0f"/>
<circle cx="89" cy="111.1" r=".54" fill="none" stroke="#f0f" stroke-width=".17"/>
<circle cx="89" cy="109.3" r=".54" fill="#f0f"/>
<circle cx="89" cy="109.3" r=".54" fill="none" stroke="#f0f" stroke-width=".17"/>
<circle cx="89" cy="120" r=".54" fill="#f0f"/>
<circle cx="89" cy="120" r=".54" fill="none" stroke="#f0f" stroke-width=".17"/>
<circle cx="89" cy="118.2" r=".54" fill="#f0f"/>
<circle cx="89" cy="118.2" r=".54" fill="none" stroke="#f0f" stroke-width=".17"/>
<circle cx="89" cy="116.4" r=".54" fill="#f0f"/>
<circle cx="89" cy="116.4" r=".54" fill="none" stroke="#f0f" stroke-width=".17"/>
<circle cx="145" cy="33.8" r=".54" fill="#f0f"/>
<circle cx="145" cy="33.8" r=".54" fill="none" stroke="#f0f" stroke-width=".17"/>
<circle cx="143.3" cy="33.8" r=".54" fill="#f0f"/>
<circle cx="143.3" cy="33.8" r=".54" fill="none" stroke="#f0f" stroke-width=".17"/>
<circle cx="143.3" cy="80.9" r=".54" fill="#f0f"/>
<circle cx="143.3" cy="80.9" r=".54" fill="none" stroke="#f0f" stroke-width=".17"/>
<circle cx="145" cy="82.7" r=".54" fill="#f0f"/>
<circle cx="145" cy="82.7" r=".54" fill="none" stroke="#f0f" stroke-width=".17"/>
<circle cx="146.8" cy="84.4" r=".54" fill="#f0f"/>
<circle cx="146.8" cy="84.4" r=".54" fill="none" stroke="#f0f" stroke-width=".17"/>
<circle cx="146.8" cy="33.8" r=".54" fill="#f0f"/>
<circle cx="146.8" cy="33.8" r=".54" fill="none" stroke="#f0f" stroke-width=".17"/>
<circle cx="135.3" cy="136" r=".54" fill="#f0f"/>
<circle cx="135.3" cy="136" r=".54" fill="none" stroke="#f0f" stroke-width=".17"/>
<circle cx="148.6" cy="95.1" r=".54" fill="#f0f"/>
<circle cx="148.6" cy="95.1" r=".54" fill="none" stroke="#f0f" stroke-width=".17"/>
<g font-size="3.1">
<text x="29.5" y="2.8">5</text>
<text x="88.3" y="2.8">4</text>
<text x="147.1" y="2.8">3</text>
<text x="205.9" y="2.8">2</text>
<text x="264.7" y="2.8">1</text>
<text x=".2" y="28.7">D</text>
<text x="294.1" y="28.7">D</text>
<text x=".2" y="80.7">C</text>
<text x="294.1" y="80.7">C</text>
<text x=".2" y="132.7">B</text>
<text x="294.1" y="132.7">B</text>
<text x=".2" y="184.6">A</text>
<text x="294.1" y="184.6">A</text>
<text x="29.5" y="210.7">5</text>
<text x="88.3" y="210.7">4</text>
<text x="147.1" y="210.7">3</text>
<text x="205.9" y="210.7">2</text>
<text x="264.7" y="210.7">1</text>
</g>
<text font-size="2.8" x="256.9" y="193">http://www.myir-tech.com</text>
<g font-size="1.6">
<text x="138" y="31.3">VDD_3V3</text>
<text x="100.3" y="71.6">1</text>
<text x="110.7" y="71.6">8 RR1A</text>
<text x="100.3" y="75.2">3</text>
<text x="100.3" y="73.4">2</text>
<text x="100.3" y="77">4</text>
<text x="110.7" y="75.2">6 RR1C</text>
<text x="110.7" y="73.4">7 RR1B</text>
<text x="110.7" y="77">5 RR1D</text>
<text x="100.3" y="96.5">1</text>
<text x="100.3" y="101.9">4</text>
<text x="100.3" y="98.3">2</text>
<text x="100.3" y="100.1">3</text>
<text x="110.7" y="96.5">8 RR2A</text>
<text x="110.7" y="101.9">5 RR2D</text>
<text x="110.7" y="98.3">7 RR2B</text>
<text x="110.7" y="100.1">6 RR2C</text>
<text x="100.3" y="107.2">1</text>
<text x="110.7" y="107.2">8 RR3A</text>
<text x="100.3" y="112.5">4</text>
<text x="100.3" y="110.7">3</text>
<text x="100.3" y="109">2</text>
<text x="110.7" y="112.5">5 RR3D</text>
<text x="110.7" y="110.7">6 RR3C</text>
<text x="110.7" y="109">7 RR3B</text>
<text x="100.3" y="114.3">1</text>
<text x="100.3" y="117.9">3</text>
<text x="100.3" y="116.1">2</text>
<text x="100.3" y="119.6">4</text>
<text x="110.7" y="114.3">8 RR4A</text>
<text x="110.7" y="117.9">6 RR4C</text>
<text x="110.7" y="116.1">7 RR4B</text>
<text x="110.7" y="119.6">5 RR4D</text>
<text x="87.3" y="125">DGND</text>
<text x="130.8" y="132.7">VDD_3V3</text>
<text x="255.1" y="197">Title:</text>
<text x="231.3" y="201.8">Size:</text>
<text x="238.4" y="201.8">Document Number:</text>
<text x="284.6" y="201.8">Rev:</text>
<text x="231.3" y="206.5">Draw By: MYIR</text>
<text x="250" y="206.5">Date: Wednesday, December 11, 2019</text>
<text x="282" y="206.5">Sheet: 8</text>
<text x="289.6" y="206.5">of 12</text>
</g>
<g font-size="1.6" fill="#00007f">
<text x="141.2" y="45.5" transform="rotate(-90 141.2 45.5)">10K</text>
<text x="143" y="45.3" transform="rotate(-90 143 45.3)">DNP</text>
<text x="144.8" y="45.3" transform="rotate(-90 144.8 45.3)">DNP</text>
<text x="146.6" y="45.3" transform="rotate(-90 146.6 45.3)">DNP</text>
<text x="148.3" y="45.3" transform="rotate(-90 148.3 45.3)">DNP</text>
<text x="141.2" y="51.9" transform="rotate(-90 141.2 51.9)">R64</text>
<text x="143" y="51.9" transform="rotate(-90 143 51.9)">R65</text>
<text x="144.8" y="51.9" transform="rotate(-90 144.8 51.9)">R66</text>
<text x="146.6" y="51.9" transform="rotate(-90 146.6 51.9)">R67</text>
<text x="148.3" y="52.8" transform="rotate(-90 148.3 52.8)">R246</text>
<text x="99.7" y="80.6">R76</text>
<text x="99.7" y="82.3">R77</text>
<text x="111.3" y="80.6">10K</text>
<text x="111.3" y="82.3">10K</text>
<text x="99.7" y="84.1">R78</text>
<text x="99.7" y="89.5">R79</text>
<text x="111.3" y="84.1">10K</text>
<text x="111.3" y="89.5">10K</text>
<text x="99.7" y="91.2">R80</text>
<text x="99.7" y="94.8">R249</text>
<text x="99.7" y="93">R81</text>
<text x="111.3" y="94.8">10K</text>
<text x="111.3" y="91.2">10K</text>
<text x="111.3" y="93">10K</text>
<text x="135" y="141.5" transform="rotate(-90 135 141.5)">10K</text>
<text x="136.8" y="141.5" transform="rotate(-90 136.8 141.5)">10K</text>
<text x="135" y="149.7" transform="rotate(-90 135 149.7)">R247</text>
<text x="136.8" y="149.7" transform="rotate(-90 136.8 149.7)">R248</text>
</g>
<g font-size="1.6" fill="#00f">
<text x="167.6" y="71.5">BT_CFG1[0]</text>
<text x="167.6" y="75">BT_CFG1[2]</text>
<text x="167.6" y="76.8">BT_CFG1[3]</text>
<text x="167.6" y="73.2">BT_CFG1[1]</text>
<text x="167.6" y="78.6">BT_CFG1[4]</text>
<text x="167.6" y="80.3">BT_CFG1[5]</text>
<text x="167.6" y="82.1">BT_CFG1[6]</text>
<text x="167.6" y="83.9">BT_CFG1[7]</text>
<text x="167.6" y="89.2">BT_CFG2[0]</text>
<text x="167.6" y="92.8">BT_CFG2[2]</text>
<text x="167.6" y="91">BT_CFG2[1]</text>
<text x="167.6" y="94.6">BT_CFG2[3]</text>
<text x="167.6" y="96.4">BT_CFG2[4]</text>
<text x="167.6" y="98.1">BT_CFG2[5]</text>
<text x="167.6" y="99.9">BT_CFG2[6]</text>
<text x="167.6" y="101.7">BT_CFG2[7]</text>
<text x="167.6" y="107">BT_CFG4[0]</text>
<text x="167.6" y="108.8">BT_CFG4[1]</text>
<text x="167.6" y="110.6">BT_CFG4[2]</text>
<text x="167.6" y="112.4">BT_CFG4[3]</text>
<text x="167.6" y="114.1">BT_CFG4[4]</text>
<text x="167.6" y="115.9">BT_CFG4[5]</text>
<text x="167.6" y="119.5">BT_CFG4[7]</text>
<text x="167.6" y="117.7">BT_CFG4[6]</text>
</g>
<g font-size="1.6" fill="#f00">
<text x="200.5" y="71.5">LCD_DATA0</text>
<text x="223.9" y="69">LCD_DATA[0:23]</text>
<text x="240.2" y="69">{7,9}</text>
<text x="200.5" y="75">LCD_DATA2</text>
<text x="200.5" y="76.8">LCD_DATA3</text>
<text x="200.5" y="73.2">LCD_DATA1</text>
<text x="200.5" y="78.6">LCD_DATA4</text>
<text x="200.5" y="80.3">LCD_DATA5</text>
<text x="200.5" y="82.1">LCD_DATA6</text>
<text x="200.5" y="83.9">LCD_DATA7</text>
<text x="200.5" y="89.2">LCD_DATA8</text>
<text x="200.5" y="92.8">LCD_DATA10</text>
<text x="200.5" y="91">LCD_DATA9</text>
<text x="200.5" y="94.6">LCD_DATA11</text>
<text x="200.5" y="96.4">LCD_DATA12</text>
<text x="200.5" y="98.1">LCD_DATA13</text>
<text x="200.5" y="99.9">LCD_DATA14</text>
<text x="200.5" y="101.7">LCD_DATA15</text>
<text x="200.5" y="107">LCD_DATA16</text>
<text x="200.5" y="108.8">LCD_DATA17</text>
<text x="200.5" y="110.6">LCD_DATA18</text>
<text x="200.5" y="112.4">LCD_DATA19</text>
<text x="200.5" y="114.1">LCD_DATA20</text>
<text x="200.5" y="115.9">LCD_DATA21</text>
<text x="200.5" y="119.5">LCD_DATA23</text>
<text x="200.5" y="117.7">LCD_DATA22</text>
<text x="159.1" y="153.5">BOOT_MODE1</text>
<text x="159.1" y="151.7">BOOT_MODE0</text>
<text x="173.7" y="153.5">{6,9}</text>
<text x="173.7" y="151.7">{6,9}</text>
</g>
<g font-size="1.6" fill="#7f0000">
<text x="233.1" y="203.8">A3</text>
<text x="241.1" y="203.8">Boot Config</text>
<text x="259" y="198.6">MYC-Y6ULX</text>
<text x="286.4" y="203.8">V1.3</text>
</g>
</svg>
